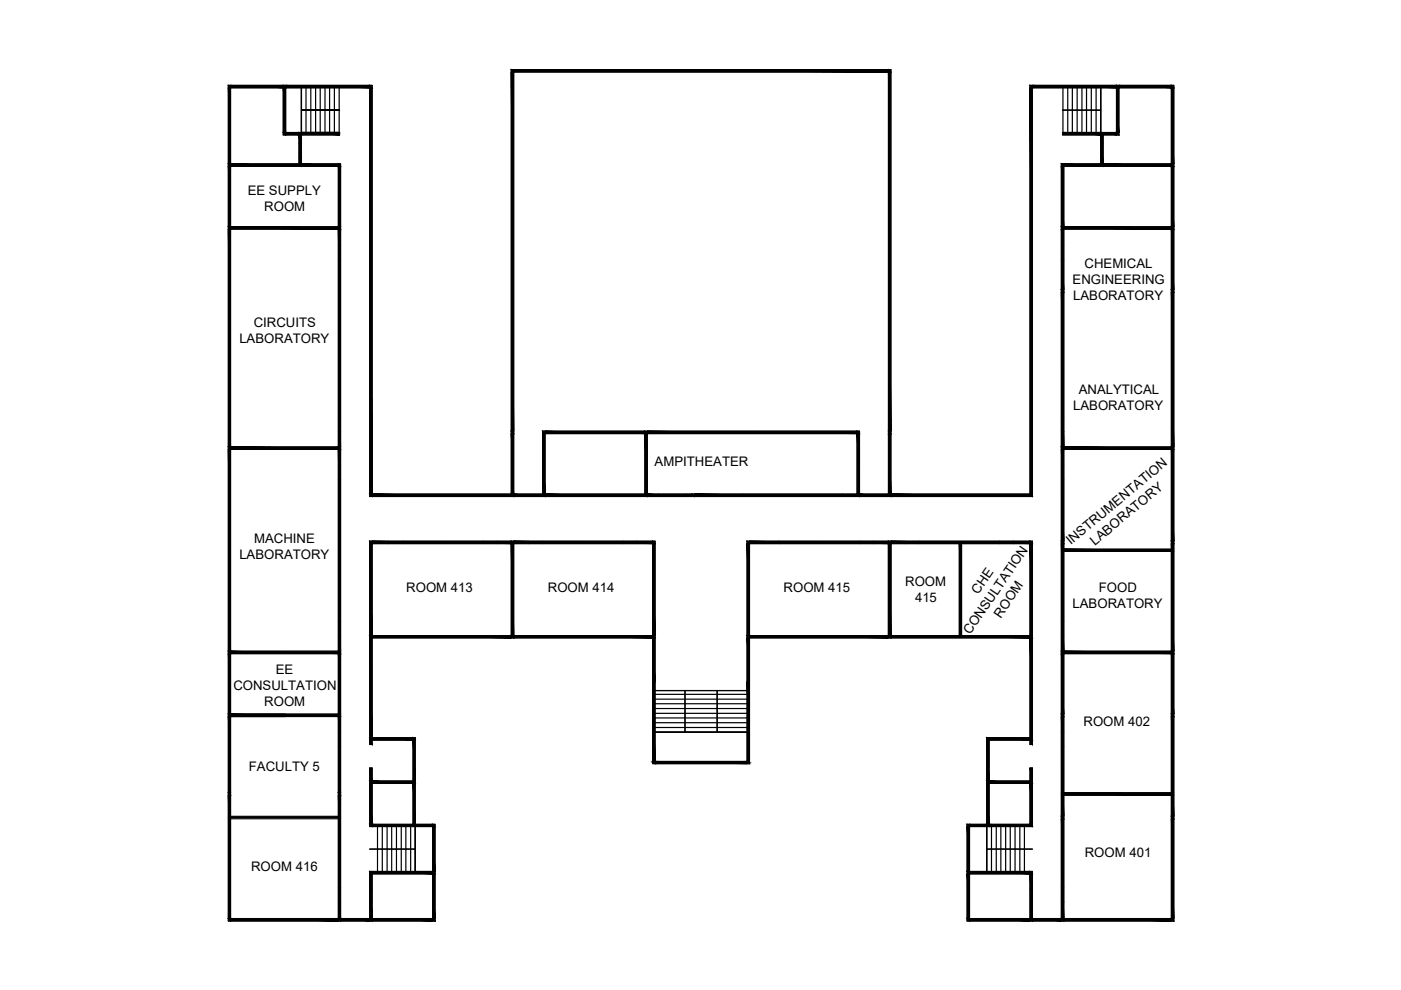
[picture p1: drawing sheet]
<svg xmlns="http://www.w3.org/2000/svg" width="297mm" height="210mm" viewBox="0 0 297 210" stroke-linecap="round" stroke-linejoin="round" font-family="sans-serif">
<!-- layer: 4 - 4C -->
<g fill="none" stroke="#000" stroke-width=".25">
<path d="M72 18.4v.2M48.6 35h23.4M72 34.7v160.3M72 28.1v.5M248.6 35h-23.3v160M48.6 48.3h23.4M225.3 48.3h23.3M48.6 95h23.4M225.3 95h23.3M78.6 115h60v20h-60zM108.7 105h79.9M108.7 115v20"/>
<path d="M158.7 115h59.9v20h-59.9zM188.4 115.3h.5v19.5h-.5zM188.6 115v20M203.4 115.3h.5v19.5h-.5zM225.3 116.7h23.3M78.6 135v22.8M138.6 135v26.7h20.1v-26.7M188.9 134.8h29.5M218.6 135v22.8M225.3 138.3h23.3M48.9 151.4h22.8v.5h-22.8zM78.6 156.7h9.2v18.3"/>
<path d="M218.6 156.7h-9.1v18.3M48.6 173.3h23.4M78.6 175h13.4v20h-43.4v-176.6h30v86.6h30.1v-90h79.9v90h30v-86.6h30v176.6h-43.3v-20h13.3M78.6 162.8v12.4M78.6 165.8h9.2M209.5 165.8h9.1M218.6 162.8v12.4M225.3 168.3h23.3M78.6 184.8v10.2M78.6 185h13.4M205.3 185h13.3M218.6 184.8v10.2"/>
</g>
<!-- layer: hatches -->
<g fill="#000" stroke="#000" stroke-width=".21">
<path d="M48.4 18.1l.5 .5v-.5zM48.4 18.1l.5 .5h-.5z"/>
<path d="M48.4 18.6l.5 16.1v-16.1zM48.4 18.6l.5 16.1h-.5z"/>
<path d="M48.9 18.1l11.2 .5v-.5zM48.9 18.1l11.2 .5h-11.2z"/>
<path d="M60.1 18.1l.5 .5v-.5zM60.1 18.1l.5 .5h-.5z"/>
<path d="M60.1 18.6l.5 9.5v-9.5zM60.1 18.6l.5 9.5h-.5z"/>
<path d="M60.6 18.1l17.8 .5v-.5zM60.6 18.1l17.8 .5h-17.8z"/>
<path d="M78.4 18.1l.5 .5v-.5zM78.4 18.1l.5 .5h-.5z"/>
<path d="M78.4 18.6l.5 86.2v-86.2zM78.4 18.6l.5 86.2h-.5z"/>
<path d="M108.4 14.8l.5 .5v-.5zM108.4 14.8l.5 .5h-.5z"/>
<path d="M108.4 15.3l.5 76.1v-76.1zM108.4 15.3l.5 76.1h-.5z"/>
<path d="M108.9 14.8l79.5 .5v-.5zM108.9 14.8l79.5 .5h-79.5z"/>
<path d="M188.4 14.8l.5 .5v-.5zM188.4 14.8l.5 .5h-.5z"/>
<path d="M188.4 15.3l.5 76.1v-76.1zM188.4 15.3l.5 76.1h-.5z"/>
<path d="M218.4 18.1l.5 .5v-.5zM218.4 18.1l.5 .5h-.5z"/>
<path d="M218.4 18.6l.5 86.2v-86.2zM218.4 18.6l.5 86.2h-.5z"/>
<path d="M218.9 18.1l17.8 .5v-.5zM218.9 18.1l17.8 .5h-17.8z"/>
<path d="M236.7 18.1l.5 .5v-.5zM236.7 18.1l.5 .5h-.5z"/>
<path d="M236.7 18.6l.5 9.5v-9.5zM236.7 18.6l.5 9.5h-.5z"/>
<path d="M237.2 18.1l11.2 .5v-.5zM237.2 18.1l11.2 .5h-11.2z"/>
<path d="M248.4 18.1l.5 .5v-.5zM248.4 18.1l.5 .5h-.5z"/>
<path d="M248.4 18.6l.5 16.1v-16.1zM248.4 18.6l.5 16.1h-.5z"/>
<path d="M48.4 34.7l.5 .5v-.5zM48.4 34.7l.5 .5h-.5z"/>
<path d="M48.4 35.2l.5 12.9v-12.9zM48.4 35.2l.5 12.9h-.5z"/>
<path d="M60.1 28.1l.5 .5v-.5zM60.1 28.1l.5 .5h-.5z"/>
<path d="M60.6 28.1l2.8 .5v-.5zM60.6 28.1l2.8 .5h-2.8z"/>
<path d="M48.9 34.7l14.5 .5v-.5zM48.9 34.7l14.5 .5h-14.5z"/>
<path d="M63.4 28.1l.5 .5v-.5zM63.4 28.1l.5 .5h-.5z"/>
<path d="M63.4 28.6l.5 6.1v-6.1zM63.4 28.6l.5 6.1h-.5z"/>
<path d="M63.4 34.7l.5 .5v-.5zM63.4 34.7l.5 .5h-.5z"/>
<path d="M63.9 34.7l7.8 .5v-.5zM63.9 34.7l7.8 .5h-7.8z"/>
<path d="M63.9 28.1l8.1 .5v-.5zM63.9 28.1l8.1 .5h-8.1z"/>
<path d="M71.7 34.7l.5 .5v-.5zM71.7 34.7l.5 .5h-.5z"/>
<path d="M71.7 35.2l.5 12.9v-12.9zM71.7 35.2l.5 12.9h-.5z"/>
<path d="M225 34.7l.5 .5v-.5zM225 34.7l.5 .5h-.5z"/>
<path d="M225 35.2l.5 12.9v-12.9zM225 35.2l.5 12.9h-.5z"/>
<path d="M225.3 28.1l8.1 .5v-.5zM225.3 28.1l8.1 .5h-8.1z"/>
<path d="M225.5 34.7l7.9 .5v-.5zM225.5 34.7l7.9 .5h-7.9z"/>
<path d="M233.4 28.1l.5 .5v-.5zM233.4 28.1l.5 .5h-.5z"/>
<path d="M233.4 28.6l.5 6.1v-6.1zM233.4 28.6l.5 6.1h-.5z"/>
<path d="M233.4 34.7l.5 .5v-.5zM233.4 34.7l.5 .5h-.5z"/>
<path d="M233.9 28.1l2.8 .5v-.5zM233.9 28.1l2.8 .5h-2.8z"/>
<path d="M236.7 28.1l.5 .5v-.5zM236.7 28.1l.5 .5h-.5z"/>
<path d="M233.9 34.7l14.5 .5v-.5zM233.9 34.7l14.5 .5h-14.5z"/>
<path d="M248.4 34.7l.5 .5v-.5zM248.4 34.7l.5 .5h-.5z"/>
<path d="M248.4 35.2l.5 12.9v-12.9zM248.4 35.2l.5 12.9h-.5z"/>
<path d="M48.4 48.1l.5 .5v-.5zM48.4 48.1l.5 .5h-.5z"/>
<path d="M48.4 48.6l.5 46.2v-46.2zM48.4 48.6l.5 46.2h-.5z"/>
<path d="M48.9 48.1l22.8 .2v-.2zM48.9 48.1l22.8 .2h-22.8z"/>
<path d="M48.9 48.3l22.8 .3v-.3zM48.9 48.3l22.8 .3h-22.8z"/>
<path d="M71.7 48.1l.5 .5v-.5zM71.7 48.1l.5 .5h-.5z"/>
<path d="M71.7 48.6l.5 46.2v-46.2zM71.7 48.6l.5 46.2h-.5z"/>
<path d="M225 48.1l.5 .5v-.5zM225 48.1l.5 .5h-.5z"/>
<path d="M225 48.6l.5 12.8v-12.8zM225 48.6l.5 12.8h-.5z"/>
<path d="M225.5 48.1l22.9 .2v-.2zM225.5 48.1l22.9 .2h-22.9z"/>
<path d="M225.5 48.3l22.9 .3v-.3zM225.5 48.3l22.9 .3h-22.9z"/>
<path d="M248.4 48.1l.5 .5v-.5zM248.4 48.1l.5 .5h-.5z"/>
<path d="M248.4 48.6l.5 12.8v-12.8zM248.4 48.6l.5 12.8h-.5z"/>
<path d="M225 61.4l.5 .5v-.5zM225 61.4l.5 .5h-.5z"/>
<path d="M225 61.9l.5 32.9v-32.9zM225 61.9l.5 32.9h-.5z"/>
<path d="M248.4 61.4l.5 .5v-.5zM248.4 61.4l.5 .5h-.5z"/>
<path d="M248.4 61.9l.5 32.9v-32.9zM248.4 61.9l.5 32.9h-.5z"/>
<path d="M48.4 94.8l.5 .5v-.5zM48.4 94.8l.5 .5h-.5z"/>
<path d="M48.4 95.3l.5 42.8v-42.8zM48.4 95.3l.5 42.8h-.5z"/>
<path d="M48.9 94.8l22.8 .2v-.2zM48.9 94.8l22.8 .2h-22.8z"/>
<path d="M48.9 95l22.8 .3v-.3zM48.9 95l22.8 .3h-22.8z"/>
<path d="M71.7 94.8l.5 .5v-.5zM71.7 94.8l.5 .5h-.5z"/>
<path d="M71.7 95.3l.5 42.8v-42.8zM71.7 95.3l.5 42.8h-.5z"/>
<path d="M108.4 91.4l.5 .5v-.5zM108.4 91.4l.5 .5h-.5z"/>
<path d="M108.4 91.9l.5 12.9v-12.9zM108.4 91.9l.5 12.9h-.5z"/>
<path d="M115 91.4l.6 .5v-.5zM115 91.4l.6 .5h-.6z"/>
<path d="M115 91.9l.6 12.9v-12.9zM115 91.9l.6 12.9h-.6z"/>
<path d="M115.6 91.4l21.1 .5v-.5zM115.6 91.4l21.1 .5h-21.1z"/>
<path d="M136.7 91.4l.5 .5v-.5zM136.7 91.4l.5 .5h-.5z"/>
<path d="M136.7 91.9l.5 12.9v-12.9zM136.7 91.9l.5 12.9h-.5z"/>
<path d="M137.2 91.4l44.5 .5v-.5zM137.2 91.4l44.5 .5h-44.5z"/>
<path d="M181.7 91.4l.5 .5v-.5zM181.7 91.4l.5 .5h-.5z"/>
<path d="M181.7 91.9l.5 12.9v-12.9zM181.7 91.9l.5 12.9h-.5z"/>
<path d="M188.4 91.4l.2 .5v-.5zM188.4 91.4l.2 .5h-.2z"/>
<path d="M188.4 91.9l.2 12.9v-12.9zM188.4 91.9l.2 12.9h-.2z"/>
<path d="M188.6 91.4l.3 .5v-.5zM188.6 91.4l.3 .5h-.3z"/>
<path d="M188.6 91.9l.3 12.9v-12.9zM188.6 91.9l.3 12.9h-.3z"/>
<path d="M225 94.8l.5 .5v-.5zM225 94.8l.5 .5h-.5z"/>
<path d="M225 95.3l.5 19.5v-19.5zM225 95.3l.5 19.5h-.5z"/>
<path d="M225.5 94.8l22.9 .2v-.2zM225.5 94.8l22.9 .2h-22.9z"/>
<path d="M225.5 95l22.9 .3v-.3zM225.5 95l22.9 .3h-22.9z"/>
<path d="M248.4 94.8l.5 .5v-.5zM248.4 94.8l.5 .5h-.5z"/>
<path d="M248.4 95.3l.5 19.5v-19.5zM248.4 95.3l.5 19.5h-.5z"/>
<path d="M78.4 115.3l.5 19.5v-19.5zM78.4 115.3l.5 19.5h-.5z"/>
<path d="M78.4 104.8l.5 .5v-.5zM78.4 104.8l.5 .5h-.5z"/>
<path d="M78.4 114.8l.5 .5v-.5zM78.4 114.8l.5 .5h-.5z"/>
<path d="M78.9 104.8l29.5 .5v-.5zM78.9 104.8l29.5 .5h-29.5z"/>
<path d="M78.9 114.8l29.5 .5v-.5zM78.9 114.8l29.5 .5h-29.5z"/>
<path d="M108.4 115.3l.3 19.5v-19.5zM108.4 115.3l.3 19.5h-.3z"/>
<path d="M108.7 115.3l.2 19.5v-19.5zM108.7 115.3l.2 19.5h-.2z"/>
<path d="M108.4 104.8l.5 .5v-.5zM108.4 104.8l.5 .5h-.5z"/>
<path d="M108.4 114.8l.5 .5v-.5zM108.4 114.8l.5 .5h-.5z"/>
<path d="M108.9 104.8l6.1 .5v-.5zM108.9 104.8l6.1 .5h-6.1z"/>
<path d="M115 104.8l.6 .5v-.5zM115 104.8l.6 .5h-.6z"/>
<path d="M115.6 104.8l21.1 .5v-.5zM115.6 104.8l21.1 .5h-21.1z"/>
<path d="M136.7 104.8l.5 .5v-.5zM136.7 104.8l.5 .5h-.5z"/>
<path d="M108.9 114.8l29.5 .5v-.5zM108.9 114.8l29.5 .5h-29.5z"/>
<path d="M138.4 114.8l.5 .5v-.5zM138.4 114.8l.5 .5h-.5z"/>
<path d="M138.4 115.3l.5 19.5v-19.5zM138.4 115.3l.5 19.5h-.5z"/>
<path d="M137.2 104.8l9.5 .5v-.5zM137.2 104.8l9.5 .5h-9.5z"/>
<path d="M146.7 104.8l.5 .5v-.5zM146.7 104.8l.5 .5h-.5z"/>
<path d="M158.4 114.8l.5 .5v-.5zM158.4 114.8l.5 .5h-.5z"/>
<path d="M158.4 115.3l.5 19.5v-19.5zM158.4 115.3l.5 19.5h-.5z"/>
<path d="M147.2 104.8l34.5 .5v-.5zM147.2 104.8l34.5 .5h-34.5z"/>
<path d="M181.7 104.8l.5 .5v-.5zM181.7 104.8l.5 .5h-.5z"/>
<path d="M182.2 104.8l6.2 .5v-.5zM182.2 104.8l6.2 .5h-6.2z"/>
<path d="M158.9 114.8l29.5 .5v-.5zM158.9 114.8l29.5 .5h-29.5z"/>
<path d="M188.4 115.3l.2 19.5v-19.5zM188.4 115.3l.2 19.5h-.2z"/>
<path d="M188.6 115.3l.3 19.5v-19.5zM188.6 115.3l.3 19.5h-.3z"/>
<path d="M188.4 104.8l.5 .5v-.5zM188.4 104.8l.5 .5h-.5z"/>
<path d="M188.4 114.8l.5 .5v-.5zM188.4 114.8l.5 .5h-.5z"/>
<path d="M203.4 115.3l.5 19.5v-19.5zM203.4 115.3l.5 19.5h-.5z"/>
<path d="M188.9 104.8l29.5 .5v-.5zM188.9 104.8l29.5 .5h-29.5z"/>
<path d="M188.9 114.8l29.5 .5v-.5zM188.9 114.8l29.5 .5h-29.5z"/>
<path d="M218.4 104.8l.5 .5v-.5zM218.4 104.8l.5 .5h-.5z"/>
<path d="M218.4 114.8l.5 .5v-.5zM218.4 114.8l.5 .5h-.5z"/>
<path d="M218.4 115.3l.5 19.5v-19.5zM218.4 115.3l.5 19.5h-.5z"/>
<path d="M225 114.8l.5 .5v-.5zM225 114.8l.5 .5h-.5z"/>
<path d="M225 115.3l.5 22.8v-22.8zM225 115.3l.5 22.8h-.5z"/>
<path d="M225.5 116.4l22.9 .3v-.3zM225.5 116.4l22.9 .3h-22.9z"/>
<path d="M225.5 116.7l22.9 .2v-.2zM225.5 116.7l22.9 .2h-22.9z"/>
<path d="M248.4 114.8l.5 .5v-.5zM248.4 114.8l.5 .5h-.5z"/>
<path d="M248.4 115.3l.5 22.8v-22.8zM248.4 115.3l.5 22.8h-.5z"/>
<path d="M48.4 138.1l.5 .5v-.5zM48.4 138.1l.5 .5h-.5z"/>
<path d="M48.4 138.6l.5 12.8v-12.8zM48.4 138.6l.5 12.8h-.5z"/>
<path d="M48.9 138.1l22.8 .5v-.5zM48.9 138.1l22.8 .5h-22.8z"/>
<path d="M71.7 138.1l.5 .5v-.5zM71.7 138.1l.5 .5h-.5z"/>
<path d="M71.7 138.6l.5 12.8v-12.8zM71.7 138.6l.5 12.8h-.5z"/>
<path d="M78.4 134.8l.5 .4v-.4zM78.4 134.8l.5 .4h-.5z"/>
<path d="M78.4 135.2l.5 21.2v-21.2zM78.4 135.2l.5 21.2h-.5z"/>
<path d="M78.9 134.8l29.5 .4v-.4zM78.9 134.8l29.5 .4h-29.5z"/>
<path d="M108.4 134.8l.5 .4v-.4zM108.4 134.8l.5 .4h-.5z"/>
<path d="M108.9 134.8l29.5 .4v-.4zM108.9 134.8l29.5 .4h-29.5z"/>
<path d="M138.4 134.8l.5 .4v-.4zM138.4 134.8l.5 .4h-.5z"/>
<path d="M138.4 135.2l.5 9.4v-9.4zM138.4 135.2l.5 9.4h-.5z"/>
<path d="M158.4 134.8l.5 .4v-.4zM158.4 134.8l.5 .4h-.5z"/>
<path d="M158.4 135.2l.5 9.4v-9.4zM158.4 135.2l.5 9.4h-.5z"/>
<path d="M158.9 134.8l29.5 .4v-.4zM158.9 134.8l29.5 .4h-29.5z"/>
<path d="M188.4 134.8l.5 .4v-.4zM188.4 134.8l.5 .4h-.5z"/>
<path d="M188.9 134.8l29.5 .4v-.4zM188.9 134.8l29.5 .4h-29.5z"/>
<path d="M218.4 134.8l.5 .4v-.4zM218.4 134.8l.5 .4h-.5z"/>
<path d="M218.4 135.2l.5 21.2v-21.2zM218.4 135.2l.5 21.2h-.5z"/>
<path d="M225 138.1l.5 .5v-.5zM225 138.1l.5 .5h-.5z"/>
<path d="M225 138.6l.5 12.8v-12.8zM225 138.6l.5 12.8h-.5z"/>
<path d="M225.5 138.1l22.9 .2v-.2zM225.5 138.1l22.9 .2h-22.9z"/>
<path d="M225.5 138.3l22.9 .3v-.3zM225.5 138.3l22.9 .3h-22.9z"/>
<path d="M248.4 138.1l.5 .5v-.5zM248.4 138.1l.5 .5h-.5z"/>
<path d="M248.4 138.6l.5 12.8v-12.8zM248.4 138.6l.5 12.8h-.5z"/>
<path d="M48.4 151.4l.5 .5v-.5zM48.4 151.4l.5 .5h-.5z"/>
<path d="M48.4 151.9l.5 16.2v-16.2zM48.4 151.9l.5 16.2h-.5z"/>
<path d="M48.9 151.4l22.8 .5v-.5zM48.9 151.4l22.8 .5h-22.8z"/>
<path d="M71.7 151.4l.5 .5v-.5zM71.7 151.4l.5 .5h-.5z"/>
<path d="M71.7 151.9l.5 16.2v-16.2zM71.7 151.9l.5 16.2h-.5z"/>
<path d="M78.4 156.4l.5 .5v-.5zM78.4 156.4l.5 .5h-.5z"/>
<path d="M78.4 156.9l.5 .9v-.9zM78.4 156.9l.5 .9h-.5z"/>
<path d="M78.9 156.4l8.7 .5v-.5zM78.9 156.4l8.7 .5h-8.7z"/>
<path d="M87.6 156.4l.4 .5v-.5zM87.6 156.4l.4 .5h-.4z"/>
<path d="M87.6 156.9l.4 8.7v-8.7zM87.6 156.9l.4 8.7h-.4z"/>
<path d="M138.4 144.6l.5 16.8v-16.8zM138.4 144.6l.5 16.8h-.5z"/>
<path d="M158.4 144.6l.5 16.8v-16.8zM158.4 144.6l.5 16.8h-.5z"/>
<path d="M209.2 156.4l.5 .5v-.5zM209.2 156.4l.5 .5h-.5z"/>
<path d="M209.2 156.9l.5 8.7v-8.7zM209.2 156.9l.5 8.7h-.5z"/>
<path d="M209.7 156.4l8.7 .5v-.5zM209.7 156.4l8.7 .5h-8.7z"/>
<path d="M218.4 156.4l.5 .5v-.5zM218.4 156.4l.5 .5h-.5z"/>
<path d="M218.4 156.9l.5 .9v-.9zM218.4 156.9l.5 .9h-.5z"/>
<path d="M225 151.4l.5 .5v-.5zM225 151.4l.5 .5h-.5z"/>
<path d="M225 151.9l.5 21.2v-21.2zM225 151.9l.5 21.2h-.5z"/>
<path d="M248.4 151.4l.5 .5v-.5zM248.4 151.4l.5 .5h-.5z"/>
<path d="M248.4 151.9l.5 21.2v-21.2zM248.4 151.9l.5 21.2h-.5z"/>
<path d="M48.4 168.1l.5 .5v-.5zM48.4 168.1l.5 .5h-.5z"/>
<path d="M48.4 168.6l.5 26.2v-26.2zM48.4 168.6l.5 26.2h-.5z"/>
<path d="M71.7 168.1l.5 .5v-.5zM71.7 168.1l.5 .5h-.5z"/>
<path d="M71.7 168.6l.5 26.2v-26.2zM71.7 168.6l.5 26.2h-.5z"/>
<path d="M78.4 162.8l.5 2.8v-2.8zM78.4 162.8l.5 2.8h-.5z"/>
<path d="M78.4 165.6l.5 .5v-.5zM78.4 165.6l.5 .5h-.5z"/>
<path d="M78.4 166.1l.5 8.7v-8.7zM78.4 166.1l.5 8.7h-.5z"/>
<path d="M78.4 174.8l.5 .4v-.4zM78.4 174.8l.5 .4h-.5z"/>
<path d="M78.9 165.6l8.7 .5v-.5zM78.9 165.6l8.7 .5h-8.7z"/>
<path d="M78.9 174.8l8.7 .4v-.4zM78.9 174.8l8.7 .4h-8.7z"/>
<path d="M87.6 165.6l.4 .5v-.5zM87.6 165.6l.4 .5h-.4z"/>
<path d="M87.6 166.1l.4 8.7v-8.7zM87.6 166.1l.4 8.7h-.4z"/>
<path d="M87.6 174.8l.4 .4v-.4zM87.6 174.8l.4 .4h-.4z"/>
<path d="M88 174.8l3.7 .4v-.4zM88 174.8l3.7 .4h-3.7z"/>
<path d="M91.7 174.8l.5 .4v-.4zM91.7 174.8l.5 .4h-.5z"/>
<path d="M91.7 175.2l.5 9.6v-9.6zM91.7 175.2l.5 9.6h-.5z"/>
<path d="M138.4 161.4l.5 .3v-.3zM138.4 161.4l.5 .3h-.5z"/>
<path d="M138.4 161.7l.5 .2v-.2zM138.4 161.7l.5 .2h-.5z"/>
<path d="M138.9 161.4l19.5 .3v-.3zM138.9 161.4l19.5 .3h-19.5z"/>
<path d="M138.9 161.7l19.5 .2v-.2zM138.9 161.7l19.5 .2h-19.5z"/>
<path d="M158.4 161.4l.5 .3v-.3zM158.4 161.4l.5 .3h-.5z"/>
<path d="M158.4 161.7l.5 .2v-.2zM158.4 161.7l.5 .2h-.5z"/>
<path d="M205 174.8l.6 .4v-.4zM205 174.8l.6 .4h-.6z"/>
<path d="M205 175.2l.6 9.6v-9.6zM205 175.2l.6 9.6h-.6z"/>
<path d="M205.6 174.8l3.6 .4v-.4zM205.6 174.8l3.6 .4h-3.6z"/>
<path d="M209.2 165.6l.5 .5v-.5zM209.2 165.6l.5 .5h-.5z"/>
<path d="M209.2 166.1l.5 8.7v-8.7zM209.2 166.1l.5 8.7h-.5z"/>
<path d="M209.2 174.8l.5 .4v-.4zM209.2 174.8l.5 .4h-.5z"/>
<path d="M209.7 165.6l8.7 .5v-.5zM209.7 165.6l8.7 .5h-8.7z"/>
<path d="M209.7 174.8l8.7 .4v-.4zM209.7 174.8l8.7 .4h-8.7z"/>
<path d="M218.4 162.8l.5 2.8v-2.8zM218.4 162.8l.5 2.8h-.5z"/>
<path d="M218.4 165.6l.5 .5v-.5zM218.4 165.6l.5 .5h-.5z"/>
<path d="M218.4 166.1l.5 8.7v-8.7zM218.4 166.1l.5 8.7h-.5z"/>
<path d="M218.4 174.8l.5 .4v-.4zM218.4 174.8l.5 .4h-.5z"/>
<path d="M225 173.1l.5 .5v-.5zM225 173.1l.5 .5h-.5z"/>
<path d="M225 173.6l.5 21.2v-21.2zM225 173.6l.5 21.2h-.5z"/>
<path d="M225.5 168.1l22.9 .2v-.2zM225.5 168.1l22.9 .2h-22.9z"/>
<path d="M225.5 168.3l22.9 .3v-.3zM225.5 168.3l22.9 .3h-22.9z"/>
<path d="M248.4 173.1l.5 .5v-.5zM248.4 173.1l.5 .5h-.5z"/>
<path d="M248.4 173.6l.5 21.2v-21.2zM248.4 173.6l.5 21.2h-.5z"/>
<path d="M48.4 194.8l.5 .5v-.5zM48.4 194.8l.5 .5h-.5z"/>
<path d="M48.9 194.8l22.8 .5v-.5zM48.9 194.8l22.8 .5h-22.8z"/>
<path d="M71.7 194.8l.5 .5v-.5zM71.7 194.8l.5 .5h-.5z"/>
<path d="M72.2 194.8l6.2 .5v-.5zM72.2 194.8l6.2 .5h-6.2z"/>
<path d="M78.4 194.8l.5 .5v-.5zM78.4 194.8l.5 .5h-.5z"/>
<path d="M78.4 184.8l.5 .5v-.5zM78.4 184.8l.5 .5h-.5z"/>
<path d="M78.4 185.3l.5 9.5v-9.5zM78.4 185.3l.5 9.5h-.5z"/>
<path d="M78.9 194.8l12.8 .5v-.5zM78.9 194.8l12.8 .5h-12.8z"/>
<path d="M78.9 184.8l12.8 .5v-.5zM78.9 184.8l12.8 .5h-12.8z"/>
<path d="M91.7 184.8l.5 .5v-.5zM91.7 184.8l.5 .5h-.5z"/>
<path d="M91.7 185.3l.5 9.5v-9.5zM91.7 185.3l.5 9.5h-.5z"/>
<path d="M91.7 194.8l.5 .5v-.5zM91.7 194.8l.5 .5h-.5z"/>
<path d="M205 184.8l.6 .5v-.5zM205 184.8l.6 .5h-.6z"/>
<path d="M205 185.3l.6 9.5v-9.5zM205 185.3l.6 9.5h-.6z"/>
<path d="M205 194.8l.6 .5v-.5zM205 194.8l.6 .5h-.6z"/>
<path d="M205.6 184.8l12.8 .5v-.5zM205.6 184.8l12.8 .5h-12.8z"/>
<path d="M205.6 194.8l12.8 .5v-.5zM205.6 194.8l12.8 .5h-12.8z"/>
<path d="M218.4 184.8l.5 .5v-.5zM218.4 184.8l.5 .5h-.5z"/>
<path d="M218.4 185.3l.5 9.5v-9.5zM218.4 185.3l.5 9.5h-.5z"/>
<path d="M218.4 194.8l.5 .5v-.5zM218.4 194.8l.5 .5h-.5z"/>
<path d="M218.9 194.8l6.1 .5v-.5zM218.9 194.8l6.1 .5h-6.1z"/>
<path d="M225 194.8l.5 .5v-.5zM225 194.8l.5 .5h-.5z"/>
<path d="M225.5 194.8l22.9 .5v-.5zM225.5 194.8l22.9 .5h-22.9z"/>
<path d="M248.4 194.8l.5 .5v-.5zM248.4 194.8l.5 .5h-.5z"/>
</g>
<!-- layer: 4 - 4Z -->
<g fill="none" stroke="#000" stroke-width=".25">
<path d="M48.4 18.6h30.5M48.9 18.1v177.2M60.1 18.1v10.5h11.9M60.6 18.1v10.5M63.9 18.6v16.6M78.4 18.1v87.2h140.5v-87.2M108.4 15.3h80.5M108.9 14.8v90.5M188.4 14.8v90.5M218.4 18.6h30.5M233.4 18.6v16.6M236.7 18.1v10.5"/>
<path d="M237.2 18.1v10.5h-11.9M248.4 18.1v177.2M48.4 34.7h23.8v160.6M48.4 35.2h23.8M60.1 28.1h11.9M63.4 28.1v7.1M63.4 30.4h.5M63.4 33.4h.5M63.9 23.4h8.1M71.7 34.7v160.6M225 35.2h23.9M225.3 28.1h11.9"/>
<path d="M225.3 23.4h8.1M225.5 34.7v160.6M233.4 30.4h.5M233.4 33.4h.5M233.9 28.1v7.1M248.9 34.7h-23.9v160.6M48.4 48.1h23.8M48.4 48.6h23.8M71.7 55.1h.5M71.7 52.1h.5M225 48.1h23.9M225 48.6h23.9"/>
<path d="M225 55.1h.5M225 52.1h.5M48.4 94.8h23.8M48.4 95.3h23.8M71.7 91.5h.5M71.7 88.5h.5M71.7 98.7h.5M108.4 91.9h.5M108.4 91.4h.5M115 91.9h67.2M115.6 91.4v13.9M136.7 91.4v13.9"/>
<path d="M137.2 91.4v13.9M181.7 91.4v13.9M188.4 91.9h.5M188.4 91.4h.5M225 94.8h23.9M225 95.3h23.9M225 91.5h.5M225 88.5h.5M225 98.7h.5M71.7 101.7h.5M78.4 115.3h60.5M78.4 104.8h140.5"/>
<path d="M78.9 105.3v-87.2h-30.5v177.2h43.8v-20.5h-13.8M78.9 114.8v43h-.5v-43h60.5v47.1M82.4 114.8v.5M85.4 114.8v.5M102.4 114.8v.5M105.4 114.8v.5M108.4 105.3v-90.5h80.5v90.5M108.4 114.8v20.4M108.9 114.8v20.4M112 114.8v.5M115 105.3v-13.9h67.2v13.9M115 114.8v.5"/>
<path d="M132.1 114.8v.5M135.1 114.8v.5M138.4 114.8v47.1h20.5v-47.1M139.6 104.8v.5M145.6 104.8v.5M151.7 104.8v.5M157.7 104.8v.5M158.4 115.3h60.5M162.2 114.8v.5M165.2 114.8v.5M178.6 104.8v.5M181.6 104.8v.5"/>
<path d="M182.2 114.8v.5M185.2 114.8v.5M188.4 114.8v20.4M188.9 114.8v20.4M191.8 114.8v.5M194.8 114.8v.5M211.9 114.8v.5M214.9 114.8v.5M218.4 105.3v-87.2h30.5v177.2h-43.9v-20.5h13.9M218.4 114.8v43h.5v-43h-60.5v47.1M225 116.4h23.9M225 116.9h23.9"/>
<path d="M225 101.7h.5M48.4 138.1h23.8M48.4 138.6h23.8M71.7 131.7h.5M71.7 134.7h.5M78.4 135.2h60.5M78.4 134.8h60.5M158.4 135.2h60.5M158.4 134.8h60.5M225 138.1h23.9M225 138.6h23.9M225 131.7h.5"/>
<path d="M225 134.7h.5M48.4 151.4h12.2M48.4 151.9h12.2M71.7 155.2h.5M71.7 158.2h.5M78.4 156.4h9.6v28.4M78.4 156.9h9.6M87.6 156.4v18.8M138.4 144.6h.5M138.9 146.4h19.5M138.9 155.2h19.5M145.2 146.4v8.8"/>
<path d="M152 146.4v8.8M158.4 144.6h.5M209.2 156.9h9.7M209.7 156.4v18.8M218.9 156.4h-9.7v28.4M225 155.2h.5M225 158.2h.5M48.4 173.1h23.8M48.4 173.6h23.8M78.4 165.6h9.6M78.4 166.1h9.6M78.9 175.2v-12.4h-.5v12.4h13.8"/>
<path d="M91.7 174.8v20.5M138.4 161.4h20.5M205 175.2h13.9v-12.4h-.5v12.4M205.6 174.8v20.5M209.2 165.6h9.7M209.2 166.1h9.7M225 168.1h23.9M225 168.6h23.9M48.4 194.8h43.8M71.7 188.2h.5M71.7 191.2h.5M78.4 185.3h13.8"/>
<path d="M78.4 188.4h.5M78.4 185.4h.5M78.4 180h9.6M78.9 184.8v10.5M92.2 184.8h-13.8v10.5M205 194.8h43.9M205 184.8h13.9v10.5M205 185.3h13.9M209.2 180h9.7M218.4 184.8v10.5M218.4 188.4h.5M218.4 185.4h.5"/>
<path d="M225 188.2h.5M225 191.2h.5"/>
</g>
<!-- layer: stairs -->
<g fill="none" stroke="#000" stroke-width=".25">
<path d="M63.9 18.6v9.5h8.1M64.9 18.6v9.5M65.9 18.6v9.5M66.9 18.6v9.5M67.9 18.6v9.5M68.9 18.6v9.5M69.9 18.6v9.5M70.9 18.6v9.5M71.9 18.6v9.5M225.4 18.6v9.5M226.4 18.6v9.5M227.4 18.6v9.5"/>
<path d="M228.4 18.6v9.5M229.4 18.6v9.5M230.4 18.6v9.5M231.4 18.6v9.5M232.4 18.6v9.5M63.9 23.4h8.1h-8.1M63.9 23.4h8.1M225.3 23.4h8.1v-4.8v9.5M233.4 23.4v4.7h-8.1M138.9 146.4h19.5M138.9 155.2h19.5zM138.9 147.2h19.5"/>
<path d="M138.9 148.2h19.5M138.9 149.2h19.5M138.9 150.2h19.5M138.9 151.2h19.5M138.9 152.2h19.5M138.9 153.2h19.5M138.9 154.2h19.5M145.2 146.4v8.8M152 146.4v8.8M80 175.2v9.6M81.1 175.2v9.6M82.1 175.2v9.6"/>
<path d="M83 175.2v9.6M84.1 175.2v9.6M85.1 175.2v9.6M86 175.2v9.6M87.1 175.2v9.6M209.2 175.2v9.6M210.2 175.2v9.6M211.2 175.2v9.6M212.2 175.2v9.6M213.2 175.2v9.6M214.2 175.2v9.6M215.2 175.2v9.6"/>
<path d="M216.2 175.2v9.6M217.2 175.2v9.6M78.4 180h9.6v-4.8v9.6M209.2 180h9.7"/>
</g>
<g font-size="2.8">
<text x="52.5" y="41.4">EE SUPPLY</text>
<text x="56" y="44.8">ROOM</text>
<text x="229.9" y="56.9">CHEMICAL</text>
<text x="227.4" y="60.3">ENGINEERING</text>
<text x="227.5" y="63.7">LABORATORY</text>
<text x="53.8" y="69.4">CIRCUITS</text>
<text x="50.7" y="72.8">LABORATORY</text>
<text x="228.7" y="83.5">ANALYTICAL</text>
<text x="227.5" y="86.9">LABORATORY</text>
<text x="138.8" y="98.7">AMPITHEATER</text>
<text x="50.7" y="118.6">LABORATORY</text>
<text x="53.9" y="115.2">MACHINE</text>
<text x="227" y="115.6" transform="rotate(-40 227 115.6)">INSTRUMENTATION</text>
<text x="232.1" y="115.7" transform="rotate(-40 232.1 115.7)">LABORATORY</text>
<text x="86.1" y="125.5">ROOM 413</text>
<text x="116.1" y="125.5">ROOM 414</text>
<text x="166.1" y="125.5">ROOM 415</text>
<text x="191.9" y="124.2">ROOM</text>
<text x="233" y="125.6">FOOD</text>
<text x="194" y="127.6">415</text>
<text x="207.4" y="126.2" transform="rotate(-56 207.4 126.2)">CHE</text>
<text x="212.2" y="131.2" transform="rotate(-56 212.2 131.2)">ROOM</text>
<text x="227.4" y="128.9">LABORATORY</text>
<text x="205.7" y="134.6" transform="rotate(-56 205.7 134.6)">CONSULTATION</text>
<text x="58.4" y="142.9">EE</text>
<text x="49.5" y="146.3">CONSULTATION</text>
<text x="56" y="149.6">ROOM</text>
<text x="229.7" y="153.9">ROOM 402</text>
<text x="52.8" y="163.5">FACULTY 5</text>
<text x="53.2" y="184.8">ROOM 416</text>
<text x="230" y="181.8">ROOM 401</text>
</g>
</svg>
